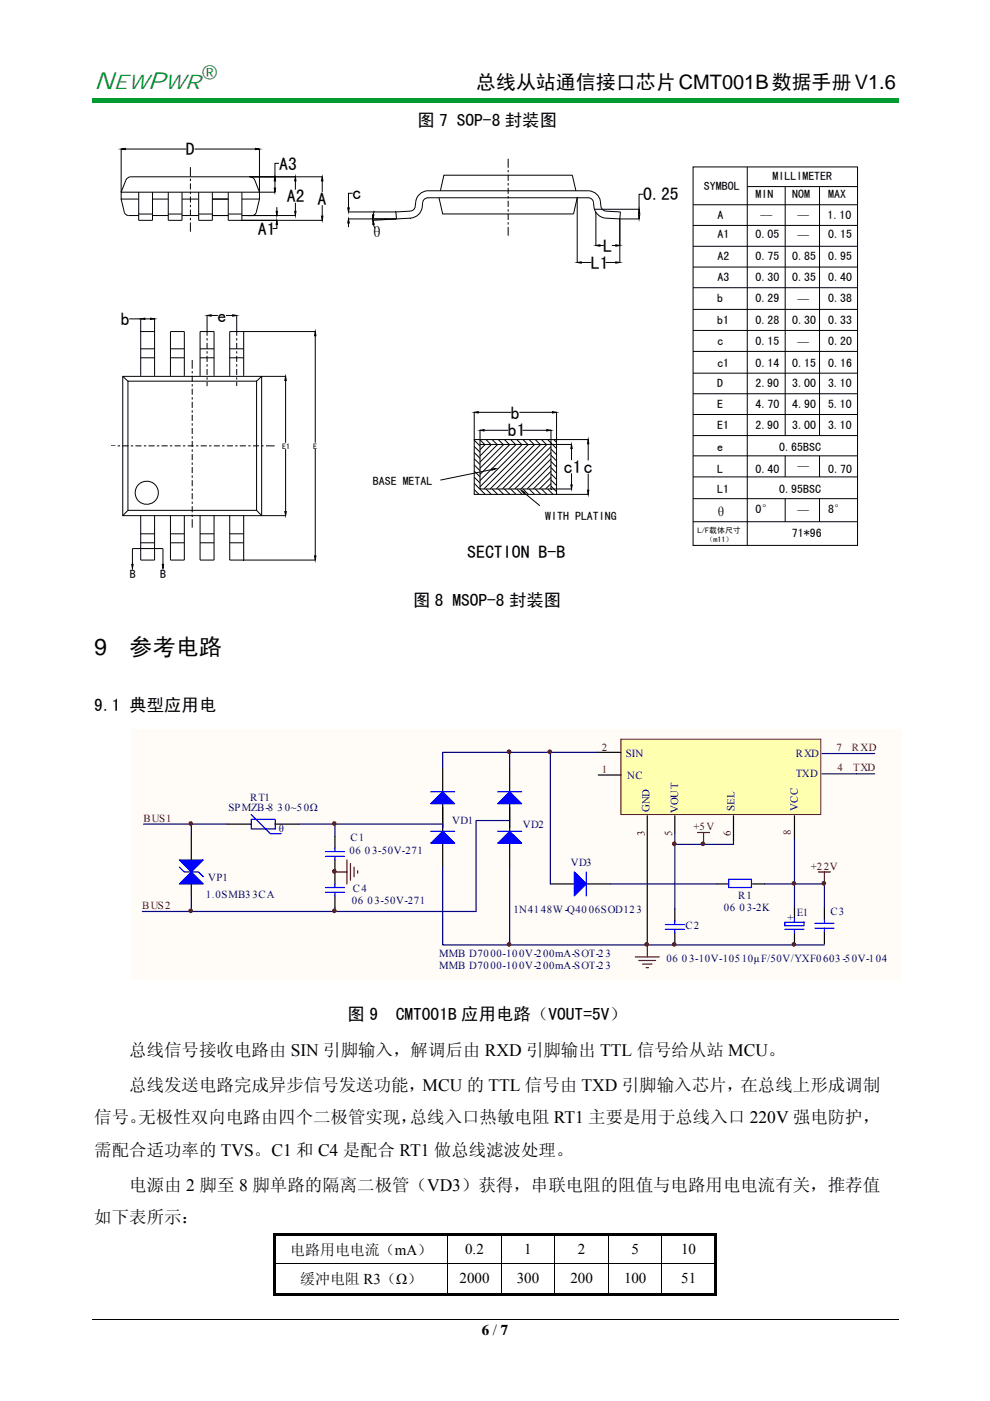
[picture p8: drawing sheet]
<svg xmlns="http://www.w3.org/2000/svg" width="210mm" height="297mm" viewBox="0 0 210 297" stroke-linecap="round" stroke-linejoin="round" font-family="sans-serif">
<path d="M19.5 20.7h171v1.1h-171z" fill="#009a33"/>
<g fill="none" stroke="#000" stroke-width=".21">
<path d="M25.7 31.6l.9-.1v.2zM25.7 31.6v9.1l1-2.6 .4-.4 .6-.2h40.6M26.6 31.6h12.9M40.4 35.4v2M40.4 37.9v.5M40.4 38.9v1.3M41.3 31.6h12.9M53 37.5l.8 .4 1.2 2.8M54.2 31.5l.8 .1-.8 .1zM55 31.6v9.1M58.2 39.9h.3l-.2 .8zM58.3 38.4v1.5"/>
<path d="M58.3 37.5l.2 .9h-.3zM59.2 34.6h-.9v2.9M62.7 38.4v1.8M62.7 37.5l.1 .9h-.3zM68.3 38.4v2.3M68.3 37.5l.2 .9h-.3zM107.8 33.7v1.9M107.8 36v.5M107.8 37v1.3M107.8 38.8v.5M107.8 39.8v1.3M147 35.4h34.9v80.2h-34.9z"/>
<path d="M158.5 35.4v80.2M158.5 39.6h23.4M166.5 39.6v52.8M173.8 39.6v52.8M25.7 42.2l.7 2.8 .3 .5 .5 .2h2.2M29.4 42.2h-3.7v-1.5h29.3v1.5h-3.7M29.4 40.7v6h2.9v-6M29.4 45.4h2.9M32.3 42.2h3.4M32.3 45.7h3.4M35.7 40.7v6h2.9v-6M35.7 45.4h2.9"/>
<path d="M38.6 42.2h3.5M38.6 45.7h3.5M40.4 40.7v.4M40.4 41.7v1.2M40.4 43.4v.5M40.4 44.4v1.3M40.4 46.2v.5M40.4 47.2v1.9M42.1 45.4h2.9M45 45.7h3.4M45 40.7v6h-2.9v-6M45 42.2h3.4"/>
<path d="M48.4 40.7v6h19.9M48.4 45.4h2.9M51.3 40.7v6M55 42.2l-.7 2.9-.4 .5-.4 .1M55 40.7h3.3M58.6 44.8h.3l-.2 .9zM58.7 46.7l.2 .9h-.3zM58.7 47.6v.9h-.9M58.7 43.9v.9M62.5 44.8h.3l-.1 .9zM62.7 43v1.8M62.7 45.7h-11.4"/>
<path d="M68.2 45.8h.3l-.2 .9zM68.3 43.5v2.3M73.8 44.1h.3l-.2 .8zM73.9 47.3v.9M73.9 44.9h10M73.9 46.4h10.1M73.9 46.4l.2 .9h-.3zM74.8 41h-.9v3.1M79 45.5l.3 .1-.2 .8zM79.1 46.4h5M79.1 46.7l.3 .9h-.3zM79.2 47.6l.3 .8"/>
<path d="M79.4 44.7l-.2 .9M84.1 46.4l-5 .3M84.1 46.4l-.1-1.5 3.1-.2a1.14 1.14 0 0 0 1-1 2.88 2.88 0 0 1 2.7-3.3h34a2.9 2.9 0 0 1 2.7 3.4 1.19 1.19 0 0 0 1 1l3.1 .1-.1 1.5M90.7 41.9h34.1M90.8 41.9h-.1a1.15 1.15 0 0 0-1.1 1.1 2.89 2.89 0 0 1-2.5 3.2l-3 .2M93.1 41.9l.8 3.5h27.7l.8-3.5v13.8M93.4 40.4l.7-3.3h27.3l.8 3.3M107.8 41.6v.5M107.8 42.6v1.3M107.8 44.4v.5M107.8 45.4v1.2M107.8 47.1v.5"/>
<path d="M107.8 48.1v1.9M122.4 55.6l.9-.1v.3zM123.3 55.6h2.1M124.8 41.9h.1a1.12 1.12 0 0 1 1 1.1 2.93 2.93 0 0 0 2.6 3.2l3 .2M126.4 52l.9-.1v.3zM126.4 45v7.1M127.3 52h.8M128.5 55.6h2.1M129.8 52h.8M130.6 51.9l.9 .1-.9 .2zM130.6 55.5l.9 .1-.9 .2zM131.5 46.4h4.1"/>
<path d="M131.5 46.4v9.3M135.4 45.6h.3l-.1 .8zM135.6 44.4l.1 .9h-.3zM135.6 45.3v.3M136.4 41.2h-.8v3.2h-9.5M147 56.6h34.9M147 52.2h34.9M147 47.8h34.9M147 43.4h34.9M26 79.8h29.5v29.5h-29.5zM26 79.8l1.1 1M27.4 67.6h2.4v12.1"/>
<path d="M29.8 75.9h3M29.8 74h3M29.8 70.3h3M29.9 67.6l.8-.1v.2zM30.7 67.6h1.2M31.9 67.5l.9 .1-.9 .1zM32.8 67.6v12.1M36.2 79.7v-9.4h2.9v9.4M36.2 75.9h2.9M36.2 74h2.9M40.8 76.3v1.9M40.8 78.7v.5"/>
<path d="M40.8 79.7v1.2M42.4 75.9h3M42.4 74h3M43.9 66.9l.9-.2v.3zM43.9 66.9v4.3M43.9 71.7v.5M43.9 72.7v1.3M43.9 74.5v.5M43.9 75.4v1.3M43.9 77.2v.5M43.9 78.2v1.3M44.8 66.9h1.4"/>
<path d="M45.4 79.7v-9.4h-3v9.4M47.9 66.9h1.4M48.7 75.9h3M48.7 74h3M49.3 66.7l.9 .2-.9 .1zM50.2 66.9v4.3M50.2 71.7v.5M50.2 72.7v1.3M50.2 74.5v.5M50.2 75.4v1.3M50.2 77.2v.5M50.2 78.2v1.3"/>
<path d="M51.7 70.3v9.4M60.6 79.8l.1 .9h-.3zM60.6 79.8h-5.1l-1.1 1M66.9 70.3l.1 .9h-.3zM66.9 71.2v22.7M66.9 70.3h-18.2v9.4M147 79.1h34.9M147 74.5h34.9M147 70.1h34.9M147 65.6h34.9M147 61h34.9M23.7 94.5h.8"/>
<path d="M25 94.5h.5M26 94.5h1.3M27.1 80.8h27.3v27.4h-27.3zM27.7 94.5h.5M28.7 94.5h1.3M30.5 94.5h.5M31.5 94.5h1.3M33.3 94.5h.5M34.3 94.5h1.3M36 94.5h.6M37 94.5h1.3M38.8 94.5h.5"/>
<path d="M39.8 94.5h1.3M40.8 81.4v.5M40.8 82.4v1.3M40.8 84.2v.5M40.8 85.2v1.3M40.8 87v.5M40.8 87.9v1.3M40.8 89.7v.5M40.8 90.7v1.3M40.8 92.5v.5M40.8 93.5v1.3M40.8 95.3v.5"/>
<path d="M40.8 96.3v1.3M40.8 98v.6M40.8 99v1.3M41.6 94.5h.5M42.6 94.5h1.3M43.9 80v.5M43.9 81v.9M44.3 94.5h.6M45.4 94.5h1.2M47.1 94.5h.5M48.1 94.5h1.3M49.9 94.5h.5"/>
<path d="M50.2 80v.5M50.2 81v.9M50.9 94.5h1.3M52.7 94.5h.4M53.7 94.5h1.2M55.4 94.5h.5M56.4 94.5h1.9M60.6 80.7v13.2M60.6 95.2v13.3M66.9 95.2v22.7M100.6 87.4l.9-.1v.3zM100.6 93.2h17.4v11.6h-17.4z"/>
<path d="M100.6 87.4v5.8M100.6 99.9l1.2 1.2M100.6 98.6l1.2 1.2M100.6 97.3l1.2 1.2M100.6 95.9l1.2 1.3M100.6 94.7l1.2 1.2M100.6 93.3l1.2 1.3M101.5 87.4h7M101.7 93.2l1.1 1M101.8 91.2l.9-.1v.3zM101.8 94.2h15.1v9.5h-15.1zM101.8 91.2v3"/>
<path d="M102.7 91.2h5.1M102.9 94.2l-1.1 1.2M103.1 93.2l1 1M104.2 94.2l-2.4 2.5M104.3 99.4h.9l-.9 .3zM104.3 99.6l-10.9 2.2M104.4 93.2l1 1M105.5 94.2l-3.7 3.8M105.7 93.2l1 1M106.8 94.2l-5 5.1M107 93.2l1 1M108.1 94.2l-6.3 6.4"/>
<path d="M108.3 93.2l1 1M109.5 94.2l-7.7 7.7M109.6 93.2l1 1M110.2 87.4h7M110.8 94.2l-9 9M110.8 91.2h5.2M110.9 93.2l1.1 1M112.1 94.2l-9.5 9.5M112.2 93.2l1.1 1M113.4 94.2l-9.5 9.5M113.5 93.2l1.1 1M114.7 94.2l-9.4 9.5"/>
<path d="M114.9 93.2l1 1M116 91.1l.9 .1-.9 .2zM116 94.2l-9.4 9.5M116.1 93.2l1.9 1.9M116.9 94.7l-9 9M116.9 91.2v3h4.3M116.9 97.3l-6.4 6.4M116.9 96l-7.7 7.7M116.9 98.6l-5.1 5.1M116.9 99.9l-3.8 3.8M116.9 99.1l1.1 1.3M116.9 97.8l1.1 1.2"/>
<path d="M116.9 96.5l1.1 1.2M116.9 95.2l1.1 1.2M117.2 87.3l.8 .1-.8 .2zM117.5 93.2l.5 .6M118 87.4v5.8h6.8M121.2 95.1v2.5M121.2 94.2l.2 .9h-.3zM124.8 94.1v3.5M124.8 93.2l.1 .9h-.3zM147 96.6h34.9M147 92.4h34.9M147 87.9h34.9"/>
<path d="M147 83.5h34.9M166.5 96.6v4.5M173.8 96.6v4.5M27.1 108.2l-1.1 1.1M27.9 119.7h.3l-.1 .8zM28.1 119.7v-3.4h6.5v3.4M29.8 109.3v9.4h3v-9.4M29.8 113.2h3M29.8 115.1h3M34.4 119.7h.3l-.1 .8zM36.2 113.2h2.9M36.2 115.1h2.9"/>
<path d="M39.1 109.3v9.4h-2.9v-9.4M40.8 100.8v.5M40.8 101.8v1.3M40.8 103.6v.5M40.8 104.6v1.2M40.8 106.3v.5M40.8 107.3v1.3M40.8 109.1v.5M40.8 110.1v1.8M42.4 109.3v9.4h3v-9.4M42.4 113.2h3M42.4 115.1h3"/>
<path d="M48.7 113.2h3M48.7 115.1h3M48.7 109.3v9.4h18.2M51.7 109.3v9.4M54.4 108.2l1.1 1.1h5.1M60.4 108.5h.3l-.1 .8zM66.7 117.9h.3l-.1 .8zM100.6 103.8l1 1M100.6 102.5l2.3 2.3M100.6 101.2l1.2 1.2M103.1 103.7l1.1 1.1M104.4 103.7l1.1 1.1"/>
<path d="M105.7 103.7l1.1 1.1M107 103.7l1.1 1.1M108.3 103.7l1.2 1.1M109.6 103.7l1.1 1.1M110.6 104l.7 .4-.2 .2zM110.9 103.7l1.2 1.1M111.2 104.5l3.3 2.7M112.2 103.7l1.2 1.1M113.5 103.7l1.2 1.1M114.9 103.7l1.1 1.1M116.2 103.7l1.1 1.1M116.9 103.7h4.3"/>
<path d="M116.9 101.2l-2.5 2.5M116.9 102.6l-1.2 1.1M116.9 103.1l1.1 1.2M116.9 101.7l1.1 1.3M116.9 100.5l1.1 1.1M118 104.8h6.8M121.1 102.8h.3l-.2 .9zM121.2 100.4v2.4M124.6 103.9h.3l-.1 .9zM124.8 100.4v3.5M147 110.6h34.9M147 105.7h34.9"/>
<path d="M147 101.1h34.9M166.5 105.7v4.9M173.8 105.7v4.9M19.5 279.8h171M58 267.9h94M95 262v5.8M95 268v6.1M106.3 262v5.8M106.3 268v6.1M117.7 262v5.8M117.7 268v6.1M129.1 262v5.8"/>
<path d="M129.1 268v6.1M140.4 262v5.8M140.4 268v6.1"/>
<circle cx="31.1" cy="104.5" r="2.46"/>
</g>
<g fill="#000">
<path d="M58 261.5h.5v.5h-.5zM58 261.5h94v.5h-94zM58 262h.5v5.8h-.5zM58 268h.5v6.6h-.5zM58 274.1h36.9v.5h-36.9zM94.9 274.1h11.3v.5h-11.3zM106.2 274.1h11.4v.5h-11.4zM117.6 274.1h11.4v.5h-11.4zM129 274.1h11.3v.5h-11.3zM140.3 274.1h11.2v.5h-11.2zM151.5 261.5h.5v.5h-.5zM151.5 262h.5v5.8h-.5z"/>
<path d="M151.5 268h.5v6.6h-.5zM151.5 274.1h.5v.5h-.5z"/>
</g>
<g fill="#000">
<path d="M25.7 31.6l.9-.1v.2zM54.2 31.5l.8 .1-.8 .1zM58.2 39.9h.3l-.2 .8zM58.3 37.5l.2 .9h-.3zM62.7 37.5l.1 .9h-.3zM68.3 37.5l.2 .9h-.3zM58.6 44.8h.3l-.2 .9zM58.7 46.7l.2 .9h-.3zM62.5 44.8h.3l-.1 .9zM68.2 45.8h.3l-.2 .9zM73.9 46.4l.2 .9h-.3zM73.8 44.1h.3l-.2 .8z"/>
<path d="M79.1 46.7l.3 .9h-.3zM79 45.5l.3 .1-.2 .8zM122.4 55.6l.9-.1v.3zM126.4 52l.9-.1v.3zM130.6 51.9l.9 .1-.9 .2zM130.6 55.5l.9 .1-.9 .2zM135.4 45.6h.3l-.1 .8zM135.6 44.4l.1 .9h-.3zM29.9 67.6l.8-.1v.2zM31.9 67.5l.9 .1-.9 .1zM43.9 66.9l.9-.2v.3zM49.3 66.7l.9 .2-.9 .1z"/>
<path d="M66.9 70.3l.1 .9h-.3zM60.6 79.8l.1 .9h-.3zM100.6 87.4l.9-.1v.3zM101.8 91.2l.9-.1v.3zM104.3 99.4h.9l-.9 .3zM116 91.1l.9 .1-.9 .2zM117.2 87.3l.8 .1-.8 .2zM121.2 94.2l.2 .9h-.3zM124.8 93.2l.1 .9h-.3zM27.9 119.7h.3l-.1 .8zM34.4 119.7h.3l-.1 .8zM60.4 108.5h.3l-.1 .8z"/>
<path d="M66.7 117.9h.3l-.1 .8zM110.6 104l.7 .4-.2 .2zM121.1 102.8h.3l-.2 .9zM124.6 103.9h.3l-.1 .9z"/>
</g>
<path d="M27.9 154.6h163.5v53.2h-163.5z" fill="#fffcf8"/>
<path d="M131.7 156.7h42.4v16h-42.4z" fill-rule="evenodd" fill="#ffffb0" stroke="#800000" stroke-width=".21"/>
<g fill="none" stroke="#000" stroke-width=".25">
<path d="M126.6 159.5h5.1M40.6 177.3v5M48.2 174.7h5.1M58.4 174.7h5M71 177.3v2.5M93.9 162.8v5.1M93.9 170.4v5.9M93.9 178.8v5.1M108.1 162.8v5.1M108.1 170.4v5.9M108.1 178.8v5.1M126.9 164.3h4.8"/>
<path d="M137.3 173v27.1M143.1 173v3.8M155.6 173v5.5M168.5 173v5M40.6 184.9v5M71 182.3v5.1M71 189.9v2.6M116.7 187.4h5.1M124.4 187.4h5M143.1 192.7v2.6M143.1 197.8v2.5M152 187.4h2.6"/>
<path d="M159.6 187.4h2.6M168.5 192.2v2.6M168.5 197.8v2.5M174.9 192.5v2.5M174.9 197.5v2.6"/>
</g>
<g fill="#00f" stroke="#00f" stroke-width=".25">
<path d="M38.1 182.3h5l-2.5 2.6z"/>
<path d="M40.6 184.9l2.5 2.5h-5z"/>
<path d="M91.4 170.4l2.5-2.5 2.5 2.5z"/>
<path d="M91.4 178.8l2.5-2.5 2.5 2.5z"/>
<path d="M105.6 170.4l2.5-2.5 2.5 2.5z"/>
<path d="M105.6 178.8l2.5-2.5 2.5 2.5z"/>
<path d="M121.8 184.9l2.6 2.5-2.6 2.5z"/>
</g>
<g fill="none" stroke="#00f" stroke-width=".25">
<path d="M53.3 173.7h5.1v2h-5.1zM53.3 172.7l4 4.1h2.3M71 179.8v.8M91.4 167.9h5M91.4 176.3h5M105.6 167.9h5M105.6 176.3h5M38.1 183.9l1 1h3l1 1M69 180.6h4.1M69 188.2h4.1M69 181.6h4.1M69 189.2h4.1"/>
<path d="M71 181.6v.7M71 187.4v.8M71 189.2v.7M124.4 184.9v5M141.1 197h4.1M141.1 196h4.1M143.1 195.3v.7M143.1 197v.8M154.6 186.4h4.8v1.8h-4.8zM166.5 195.5h4v.8h-4zM166.5 197h4M168.5 194.8v.7"/>
<path d="M168.5 197v.8M172.8 196.8h4.1M172.8 195.8h4.1M174.9 195v.8M174.9 196.8v.7"/>
</g>
<g fill="none" stroke="#000080" stroke-width=".25">
<path d="M108.1 159.5h18.5M116.7 159.5v27.9M174.3 159.8h11.2M30.4 174.7h10.2M48.2 174.7h-7.6v2.6M63.4 174.7h7.6v2.6M71 174.7h22.9v.8M93.9 162.8v-3.3h14.2v3.3M108.1 174h-7.1v19.3h-30M143.1 176.8v15.9M155.6 178.5v.5h-12.5M168.5 178v9.4h6.4v5.1"/>
<path d="M174.3 164.1h11.2M40.6 189.9v3.4M71 192.5v.8h-40.8M93.9 183.9v16.4h81M108.1 183.9v16.4M129.4 187.4h22.6M162.2 187.4h6.3v4.8"/>
</g>
<g fill="none" stroke="#800000" stroke-width=".25">
<path d="M148 176.5h2.5M149.2 176.5v2.5M71 184.9h2.6M73.6 182.3v5.1M74.3 183.1v3.5M75.1 183.9v2M75.9 184.6v.5M173.6 184.9h2.5M174.9 184.9v2.5M134.7 202.9h5.1M135.5 203.6h3.6M136.3 204.4h2"/>
<path d="M137 205.2h.5M137.3 200.3v2.6"/>
</g>
<g fill="#800000" stroke="#800000" stroke-width=".21">
<circle cx="40.5" cy="193.1" r=".38"/>
<circle cx="40.4" cy="174.6" r=".38"/>
<circle cx="70.9" cy="193.1" r=".38"/>
<circle cx="70.9" cy="184.7" r=".38"/>
<circle cx="70.9" cy="174.6" r=".38"/>
<circle cx="108" cy="159.4" r=".38"/>
<circle cx="116.6" cy="159.4" r=".38"/>
<circle cx="143" cy="178.9" r=".38"/>
<circle cx="149.1" cy="178.9" r=".38"/>
<circle cx="168.4" cy="187.3" r=".38"/>
<circle cx="174.7" cy="187.3" r=".38"/>
<circle cx="168.4" cy="200.2" r=".38"/>
<circle cx="143" cy="200.2" r=".38"/>
<circle cx="137.2" cy="200.2" r=".38"/>
<circle cx="108" cy="200.2" r=".38"/>
</g>
<g font-size="5.2" fill="#009a33">
<text x="20" y="18.9">N</text>
<text x="31.4" y="18.9">P</text>
</g>
<text font-size="4.9" fill="#009a33" x="42.5" y="17.4">®</text>
<g font-size="4.9">
<text x="20" y="138.9">9</text>
<text x="27.4" y="138.9">参考电路</text>
</g>
<g font-size="4.5" fill="#009a33">
<text x="24.1" y="18.9">EW</text>
<text x="34.9" y="18.9">WR</text>
</g>
<text font-size="4.2" x="101" y="18.9">总线从站通信接口芯片CMT001B数据手册V1.6</text>
<g font-size="3.8">
<text x="39.4" y="32.9">D</text>
<text x="59.2" y="36">A3</text>
<text x="60.8" y="42.9">A2</text>
<text x="67.4" y="43.4">A</text>
<text x="74.7" y="42.3">c</text>
<text x="136.4" y="42.5">0.25</text>
<text x="54.7" y="49.8">A1</text>
<text x="78.1" y="50.6">θ</text>
<text x="128" y="53.4">L</text>
<text x="125.3" y="57">L1</text>
<text x="25.7" y="68.9">b</text>
<text x="46.1" y="68.2">e</text>
<text x="108.4" y="88.7">b</text>
<text x="107.7" y="92.5">b1</text>
<text x="119.6" y="100.3">c1c</text>
<text x="99.1" y="118.3">SECTION B-B</text>
</g>
<g font-size="3.7">
<text x="88.5" y="26.7">图 7 SOP-8 封装图</text>
<text x="87.6" y="128.5">图 8 MSOP-8 封装图</text>
<text x="20" y="150.8">9.1 典型应用电</text>
<text x="73.7" y="216.3">图 9</text>
<text x="83.9" y="216.3">CMT001B 应用电路（VOUT=5V）</text>
<text x="27.4" y="223.9">总线信号接收电路由 SIN 引脚输入，解调后由 RXD 引脚输出 TTL 信号给从站 MCU。</text>
<text x="27.4" y="231.3">总线发送电路完成异步信号发送功能，MCU 的 TTL 信号由 TXD 引脚输入芯片，在总线上形成调制</text>
<text x="20" y="238.2">信号。</text>
<text x="29.4" y="238.2">无极性双向电路由四个二极管实现，</text>
<text x="86.9" y="238.2">总线入口热敏电阻 RT1 主要是用于总线入口 220V 强电防护，</text>
<text x="20" y="245.1">需配合适功率的 TVS。C1 和 C4 是配合 RT1 做总线滤波处理。</text>
<text x="27.4" y="252.5">电源由 2 脚至 8 脚单路的隔离二极管（VD3）获得，串联电阻的阻值与电路用电电流有关，推荐值</text>
<text x="20" y="259.4">如下表所示：</text>
</g>
<text font-size="3.4" x="151.3" y="109.7">θ</text>
<g font-size="3.2">
<text x="61.5" y="266">电路用电电流（mA）</text>
<text x="98.7" y="266">0.2</text>
<text x="111.2" y="266">1</text>
<text x="122.6" y="266">2</text>
<text x="133.9" y="266">5</text>
<text x="144.5" y="266">10</text>
<text x="63.6" y="272.2">缓冲电阻 R3（Ω）</text>
<text x="97.5" y="272.1">2000</text>
<text x="109.6" y="272.1">300</text>
<text x="121" y="272.1">200</text>
<text x="132.4" y="272.1">100</text>
<text x="144.5" y="272.1">51</text>
<text x="102.2" y="283.1">6 / 7</text>
</g>
<g font-size="2.5">
<text x="149.3" y="40.2">SYMBOL</text>
<text x="160.3" y="42">MIN</text>
<text x="163.9" y="38.2">MILLIMETER</text>
<text x="168" y="42">NOM</text>
<text x="175.6" y="42">MAX</text>
<text x="152.2" y="46.4">A</text>
<text x="161.3" y="45.5">__</text>
<text x="169.1" y="45.5">__</text>
<text x="175.5" y="46.4">1.10</text>
<text x="152.2" y="50.5">A1</text>
<text x="160.3" y="50.5">0.05</text>
<text x="169.1" y="49.6">__</text>
<text x="175.7" y="50.5">0.15</text>
<text x="152.2" y="55.1">A2</text>
<text x="152.2" y="59.5">A3</text>
<text x="160.3" y="55.1">0.75</text>
<text x="160.3" y="59.5">0.30</text>
<text x="168" y="55.1">0.85</text>
<text x="168" y="59.5">0.35</text>
<text x="175.7" y="55.1">0.95</text>
<text x="175.7" y="59.5">0.40</text>
<text x="152.1" y="64.1">b</text>
<text x="160.3" y="64.1">0.29</text>
<text x="169.1" y="63.2">__</text>
<text x="175.7" y="64.1">0.38</text>
<text x="152.1" y="68.6">b1</text>
<text x="160.3" y="68.6">0.28</text>
<text x="168" y="68.6">0.30</text>
<text x="175.7" y="68.6">0.33</text>
<text x="152.2" y="73.1">c</text>
<text x="152.2" y="77.7">c1</text>
<text x="160.3" y="73.1">0.15</text>
<text x="160.3" y="77.7">0.14</text>
<text x="168" y="77.7">0.15</text>
<text x="169.1" y="72.2">__</text>
<text x="175.7" y="73.1">0.20</text>
<text x="175.7" y="77.7">0.16</text>
<text x="152.1" y="82.1">D</text>
<text x="160.2" y="82.1">2.90</text>
<text x="168" y="82.1">3.00</text>
<text x="175.6" y="82.1">3.10</text>
<text x="152.1" y="86.6">E</text>
<text x="160.3" y="86.6">4.70</text>
<text x="168" y="86.6">4.90</text>
<text x="175.6" y="86.6">5.10</text>
<text x="152.1" y="90.9">E1</text>
<text x="152.1" y="95.5">e</text>
<text x="160.2" y="90.9">2.90</text>
<text x="165.3" y="95.5">0.65BSC</text>
<text x="168" y="90.9">3.00</text>
<text x="175.6" y="90.9">3.10</text>
<text x="152.1" y="100.2">L</text>
<text x="160.3" y="100.2">0.40</text>
<text x="169.1" y="98.6">__</text>
<text x="175.7" y="100.2">0.70</text>
<text x="79.1" y="102.8">BASE METAL</text>
<text x="152.1" y="104.5">L1</text>
<text x="165.3" y="104.5">0.95BSC</text>
<text x="115.7" y="110.2">WITH PLATING</text>
<text x="160.3" y="108.9">0°</text>
<text x="168" y="113.9">71*96</text>
<text x="169.1" y="108">__</text>
<text x="175.6" y="108.9">8°</text>
<text x="27.6" y="122.6">B</text>
<text x="34" y="122.6">B</text>
</g>
<g font-size="2.3" fill="#800000">
<text x="127.7" y="159.2">2</text>
<text x="177.4" y="159.2">7</text>
<text x="180.7" y="159.2">RXD</text>
<text x="127.7" y="163.8">1</text>
<text x="177.7" y="163.6">4</text>
<text x="181" y="163.6">TXD</text>
<text x="30.4" y="174.2">BUS1</text>
<text x="136.8" y="177.3" transform="rotate(-90 136.8 177.3)">3</text>
<text x="142.6" y="177.3" transform="rotate(-90 142.6 177.3)">5</text>
<text x="147.1" y="176">+5V</text>
<text x="155" y="177.3" transform="rotate(-90 155 177.3)">6</text>
<text x="167.7" y="177" transform="rotate(-90 167.7 177)">8</text>
<text x="172" y="184.4">+22V</text>
<text x="30.2" y="192.7">BUS2</text>
</g>
<g font-size="2.3" fill="#000080">
<text x="132.7" y="160.5">SIN</text>
<text x="168.8" y="160.5">RXD</text>
<text x="133" y="165.1">NC</text>
<text x="168.8" y="164.8">TXD</text>
<text x="48.5" y="171.9">SPMZB-8 30~50Ω</text>
<text x="53" y="169.9">RT1</text>
<text x="137.8" y="172.2" transform="rotate(-90 137.8 172.2)">GND</text>
<text x="143.9" y="172.4" transform="rotate(-90 143.9 172.4)">VOUT</text>
<text x="155.8" y="171.9" transform="rotate(-90 155.8 171.9)">SEL</text>
<text x="169.2" y="171.9" transform="rotate(-90 169.2 171.9)">VCC</text>
<text x="59.1" y="176.5">θ</text>
<text x="74.4" y="178.3">C1</text>
<text x="95.9" y="174.7">VD1</text>
<text x="110.9" y="175.5">VD2</text>
<text x="74.1" y="181.1">06 03-50V-271</text>
<text x="121.1" y="183.6">VD3</text>
<text x="43.6" y="190.4">1.0SMB33CA</text>
<text x="44.2" y="186.9">VP1</text>
<text x="74.6" y="191.7">06 03-50V-271</text>
<text x="74.9" y="189.2">C4</text>
<text x="156.6" y="190.7">R1</text>
<text x="108.9" y="193.5">1N4148W-Q4006SOD123</text>
<text x="145.4" y="197">C2</text>
<text x="153.5" y="193.2">06 03-2K</text>
<text x="167" y="195.3">+</text>
<text x="169" y="194.2">E1</text>
<text x="176.1" y="194">C3</text>
<text x="93.1" y="202.9">MMB D7000-100V-200mA-SOT-23</text>
<text x="141.4" y="203.9">06 03-10V-10510μF/50V/YXF0603-50V-104</text>
<text x="93.1" y="205.4">MMB D7000-100V-200mA-SOT-23</text>
</g>
<g font-size="1.7">
<text x="59.8" y="95.1">E1</text>
<text x="66.4" y="95.1">E</text>
<text x="147.9" y="113">L/F载体尺寸</text>
<text x="149.7" y="115">（m11）</text>
</g>
</svg>
